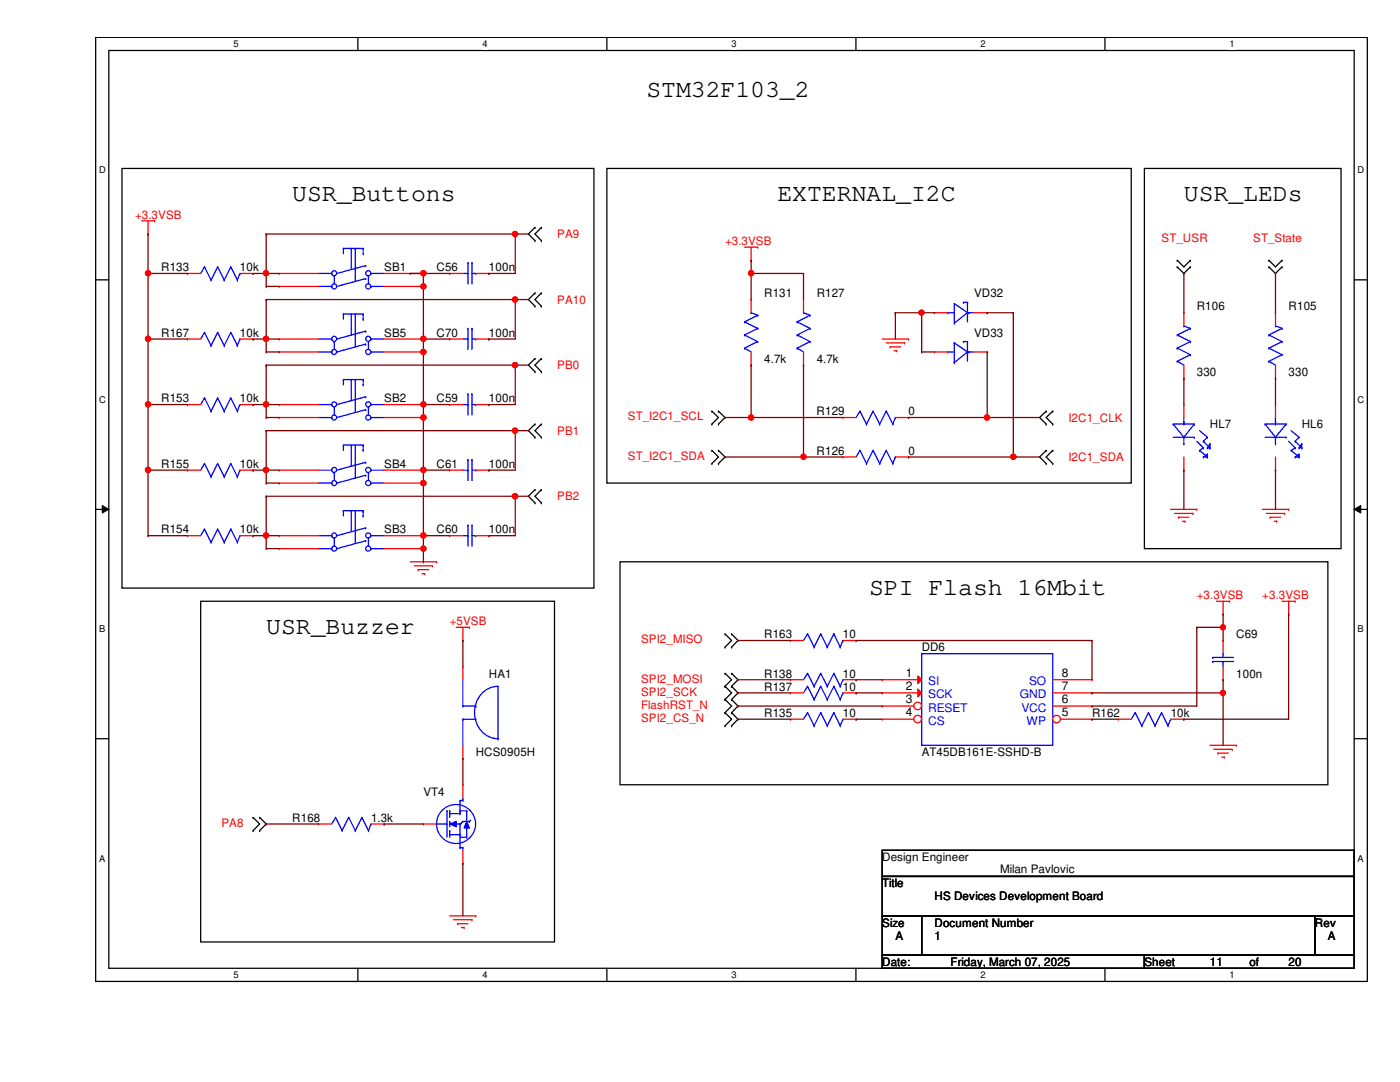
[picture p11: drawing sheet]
<svg xmlns="http://www.w3.org/2000/svg" width="279mm" height="216mm" viewBox="0 0 279 216" stroke-linecap="round" stroke-linejoin="round" font-family="sans-serif">
<path d="M19.1 7.5h253.8v188.3h-253.8zM21.7 10.1h248.6v183.1h-248.6z" fill="none" stroke="#000" stroke-width=".25"/>
<g fill="#fff">
<path d="M46.6 7.7h1v2.1h-1z"/>
<path d="M46.6 193.5h1v2.1h-1z"/>
</g>
<path d="M71.4 7.5v2.6M71.4 193.2v2.6" fill="none" stroke="#000" stroke-width=".25"/>
<g fill="#fff">
<path d="M96.3 7.7h1v2.1h-1z"/>
<path d="M96.3 193.5h1v2.1h-1z"/>
</g>
<path d="M121.1 7.5v2.6M121.1 193.2v2.6" fill="none" stroke="#000" stroke-width=".25"/>
<g fill="#fff">
<path d="M146 7.7h1v2.1h-1z"/>
<path d="M146 193.5h1v2.1h-1z"/>
</g>
<path d="M170.8 7.5v2.6M170.8 193.2v2.6" fill="none" stroke="#000" stroke-width=".25"/>
<g fill="#fff">
<path d="M195.7 7.7h1v2.1h-1z"/>
<path d="M195.7 193.5h1v2.1h-1z"/>
</g>
<path d="M220.5 7.5v2.6M220.5 193.2v2.6" fill="none" stroke="#000" stroke-width=".25"/>
<g fill="#fff">
<path d="M245.4 7.7h1v2.1h-1z"/>
<path d="M245.4 193.5h1v2.1h-1z"/>
<path d="M19.8 32.9h1.3v2.1h-1.3z"/>
<path d="M270.9 32.9h1.3v2.1h-1.3z"/>
<path d="M19.8 78.7h1.3v2.1h-1.3z"/>
<path d="M270.9 78.7h1.3v2.1h-1.3z"/>
</g>
<path d="M19.1 55.8h2.6M270.3 55.8h2.6" fill="none" stroke="#000" stroke-width=".25"/>
<g fill="#fff">
<path d="M19.8 124.5h1.2v2.1h-1.2z"/>
<path d="M270.9 124.5h1.3v2.1h-1.3z"/>
</g>
<path d="M19.1 101.6h2.6M270.3 101.6h2.6" fill="none" stroke="#000" stroke-width=".25"/>
<path d="M20.4 100.9l1.3 .7-1.3 .8zM270.3 101.6l1.3-.7v1.5z" fill="#000"/>
<path d="M20.4 100.9l1.3 .7-1.3 .8zM270.3 101.6l1.3-.7v1.5z" fill="none" stroke="#000" stroke-width=".2"/>
<g fill="#fff">
<path d="M19.8 170.3h1.2v2h-1.2z"/>
<path d="M270.9 170.3h1.3v2h-1.3z"/>
</g>
<g fill="none" stroke="#000" stroke-width=".25">
<path d="M24.3 33.6h94.2v83.7h-94.2zM121.1 33.6h104.7v62.8h-104.7zM228.4 33.6h39.2v75.9h-39.2zM106.8 45.4h.1M106.8 48h.1M106.8 58.5h.1M106.8 45.4l-1.3 1.3 1.3 1.3M106.8 58.5l-1.3 1.3 1.3 1.3M108 48h.1M108 45.4h.1M108 58.5h.1M108 45.4l-1.2 1.3 1.2 1.3"/>
<path d="M108 58.5l-1.2 1.3 1.2 1.3M235 53.3h.1M235 51.9h.1M235 53.3l1.3 1.3 1.3-1.3M235 51.9l1.3 1.4 1.3-1.4M237.6 53.3h.1M237.6 51.9h.1M253.2 53.3h.1M253.2 51.9h.1M253.2 53.3l1.4 1.3 1.3-1.3M253.2 51.9l1.4 1.4 1.3-1.4M255.9 53.3h.1"/>
<path d="M255.9 51.9h.1M106.8 61.1h.1M106.8 71.5h.1M106.8 74.2h.1M106.8 71.5l-1.3 1.4 1.3 1.3M108 61.1h.1M108 74.2h.1M108 71.5h.1M108 71.5l-1.2 1.4 1.2 1.3M106.8 84.6h.1M106.8 87.2h.1M106.8 97.7h.1"/>
<path d="M106.8 84.6l-1.3 1.3 1.3 1.3M106.8 97.7l-1.3 1.3 1.3 1.3M108 87.2h.1M108 84.6h.1M108 97.7h.1M108 84.6l-1.2 1.3 1.2 1.3M108 97.7l-1.2 1.3 1.2 1.3M142.1 82h.1M142.1 84.6h.1M142.1 89.9h.1M142.1 92.5h.1M142.1 82l1.3 1.3-1.3 1.3"/>
<path d="M142.1 89.9l1.3 1.3-1.3 1.3M143.4 84.6h.1M143.4 82h.1M143.4 92.5h.1M143.4 89.9h.1M143.4 82l1.3 1.3-1.3 1.3M143.4 89.9l1.3 1.3-1.3 1.3M208.8 82h.1M208.8 84.6h.1M208.8 89.9h.1M208.8 92.5h.1M208.8 82l-1.3 1.3 1.3 1.3"/>
<path d="M208.8 89.9l-1.3 1.3 1.3 1.3M210.1 84.6h.1M210.1 82h.1M210.1 92.5h.1M210.1 89.9h.1M210.1 82l-1.3 1.3 1.3 1.3M210.1 89.9l-1.3 1.3 1.3 1.3M40 120h70.7v68h-70.7zM106.8 100.3h.1M108 100.3h.1M123.7 112.1h141.3v44.5h-141.3zM144.7 134.4h.1"/>
<path d="M144.7 136.9h.1M144.7 139.6h.1M144.7 126.5h.1M144.7 129.1h.1M144.7 134.4l1.3 1.2-1.3 1.3M144.7 136.9l1.3 1.4-1.3 1.3M144.7 126.5l1.3 1.3-1.3 1.3M144.7 139.6l1.3 1.3-1.3 1.3M146 136.9h.1M146 134.4h.1M146 139.6h.1M146 129.1h.1"/>
<path d="M146 126.5h.1M146 134.4l1.3 1.2-1.3 1.3M146 136.9l1.3 1.4-1.3 1.3M146 126.5l1.3 1.3-1.3 1.3M146 139.6l1.3 1.3-1.3 1.3M19.1 147.4h2.6M144.7 142.2h.1M144.7 144.8h.1M144.7 142.2l1.3 1.3-1.3 1.3M146 144.8h.1M146 142.2h.1M146 142.2l1.3 1.3-1.3 1.3"/>
<path d="M270.3 147.4h2.6M50.5 163.1h.1M50.5 165.7h.1M50.5 163.1l1.3 1.3-1.3 1.3M51.8 165.7h.1M51.8 163.1h.1M51.8 163.1l1.3 1.3-1.3 1.3M176.1 169.7h94.2v5.2h-94.2zM176.1 174.9h94.2v7.9h-94.2zM176.1 182.8h7.8v7.8h-7.8zM176.1 190.6h52.3v2.6h-52.3zM183.9 182.8h78.5v7.8h-78.5z"/>
<path d="M228.4 190.6h41.9v2.6h-41.9zM262.4 182.8h7.9v7.8h-7.9z"/>
</g>
<g fill="none" stroke="#f00" stroke-width=".25">
<path d="M28.3 44.1h2.6M29.5 46.7h.1M29.5 44.1v2.6M30.9 44.1h.1M37.4 54.6h.1M37.4 54.6h2.6M47.9 54.6h2.6M50.5 54.6h.1M148.6 49.3h2.6M149.9 51.9h.1M149.9 49.3v2.6M151.2 49.3h.1"/>
<path d="M176.1 67.6h5.2M176.9 68.4h3.6M177.6 69.2h.1M177.6 69.2h2.1M178.4 70h.5M178.9 70h.1M180.5 68.4h.1M181.3 67.6h.1M186.5 62.4h.1M186.5 62.4h2.6M194.4 62.4h2.6M197 62.4h.1"/>
<path d="M55.7 80.7h.1M55.7 83.3h.1M55.7 80.7h7.9M55.7 83.3h7.9M76.7 80.7h7.8M76.7 83.3h7.8M84.5 80.7h.1M84.5 83.3h.1M168.2 91.2h.1M168.2 83.3h.1M168.2 83.3h2.7M168.2 91.2h2.7"/>
<path d="M178.7 83.3h2.6M178.7 91.2h2.6M181.3 91.2h.1M181.3 83.3h.1M236.3 93.8h.1M236.3 80.7h.1M236.3 80.7v2.6M236.3 91.2v2.6M254.6 93.8h.1M254.6 80.7h.1M254.6 80.7v2.6M254.6 91.2v2.6"/>
<path d="M37.4 106.9h.1M37.4 106.9h2.6M47.9 106.9h2.6M50.5 106.9h.1M55.7 106.9h.1M55.7 109.5h.1M55.7 106.9h7.9M55.7 109.5h7.9M76.7 106.9h7.8M76.7 109.5h7.8M81.9 112.1h5.2M82.7 112.9h3.6"/>
<path d="M83.4 113.7h.1M83.4 113.7h2.2M84.2 114.5h.6M84.5 106.9h.1M84.5 109.5h.1M84.8 114.5h.1M86.3 112.9h.1M87.1 112.1h.1M233.6 101.6h5.2M234.4 102.4h3.7M235.2 103.2h.1M235.2 103.2h2.1"/>
<path d="M236 104h.5M236.5 104h.1M238.1 102.4h.1M238.8 101.6h.1M242.8 120h2.6M244.1 120v2.6M245.4 120h.1M251.9 101.6h5.3M252.7 102.4h3.7M253.5 103.2h.1M253.5 103.2h2.1M254.3 104h.5"/>
<path d="M254.8 104h.1M255.9 120h2.6M256.4 102.4h.1M257.2 101.6h.1M257.2 120v2.6M258.5 120h.1M91.1 125.2h2.6M92.4 127.8h.1M92.4 125.2v2.6M93.7 125.2h.1M244.1 122.6h.1M244.1 135.6h.1"/>
<path d="M244.1 127.8h.1M244.1 127.8v2.6M244.1 133.1v2.5M257.2 122.6h.1M241.5 148.7h5.2M242.3 149.5h3.6M243 150.3h.1M243 150.3h2.2M243.8 151.1h.5M244.3 151.1h.1M245.9 149.5h.1M246.7 148.7h.1"/>
<path d="M63.6 164.4h.1M63.6 164.4h2.6M74 164.4h2.7M76.7 164.4h.1M89.7 182.8h5.3M90.5 183.5h3.7M91.3 184.3h.1M91.3 184.3h2.1M92.1 185.1h.5M92.6 185.1h.1M94.2 183.5h.1M95 182.8h.1"/>
</g>
<g fill="none" stroke="#00f" stroke-width=".25">
<path d="M40.8 53.3h.1M40.8 53.3l1.3 2.6M40.8 53.3l-.8 1.3M42.1 55.9h.1M43.4 53.3h.1M43.4 53.3l-1.3 2.6M43.4 53.3l1.3 2.6M44.7 55.9h.1M46.1 53.3h.1M46.1 53.3l-1.4 2.6M46.1 53.3l1.3 2.6M47.4 55.9h.1"/>
<path d="M47.9 54.6h.1M47.9 54.6l-.5 1.3M68.5 75.7h.1M68.5 75.7h4M68.5 75.7v1.1M70.1 75.7h.1M70.1 75.7v4.2M70.9 75.7h.1M70.9 75.7v6.6M72.5 75.7h.1M72.5 76.8h.1M72.5 75.7v1.1"/>
<path d="M73 79.2h.1M73 79.2l-5.8 1.5M189.1 62.4h.1M189.1 62.4h1.4M190.5 64.5h.1M190.5 60.6h.1M190.5 60.6v3.9M190.5 60.6l2.6 1.8M192.3 60.3h.1M192.3 60.3h.8M193.1 62.4h.1M193.1 60.3h.1"/>
<path d="M193.1 62.4h1.3M193.1 62.4l-2.6 2.1M193.1 60.3v3.9M193.3 62.4h.1M63.6 80.7h2.6M63.6 83.3h2.6M66.2 80.7h.1M66.2 83.3h.1M66.7 81.2h.1M66.7 81.2v1.6M73 81.7h.1M73 81.7l-5.8 1.6"/>
<path d="M73.5 81.2h.1M73.5 81.2v1.6M74 80.7h.1M74 83.3h.1M74 80.7h2.7M74 83.3h2.7M171.6 89.9h.1M171.6 82h.1M171.6 89.9l1.3 2.6M171.6 89.9l-.7 1.3M171.6 82l1.3 2.6M171.6 82l-.7 1.3"/>
<path d="M172.9 92.5h.1M172.9 84.6h.1M174.2 89.9h.1M174.2 82h.1M174.2 89.9l-1.3 2.6M174.2 89.9l1.4 2.6M174.2 82l-1.3 2.6M174.2 82l1.4 2.6M175.6 92.5h.1M175.6 84.6h.1M176.9 89.9h.1M176.9 82h.1"/>
<path d="M176.9 89.9l-1.3 2.6M176.9 89.9l1.3 2.6M176.9 82l-1.3 2.6M176.9 82l1.3 2.6M178.2 92.5h.1M178.2 84.6h.1M178.7 91.2h.1M178.7 83.3h.1M178.7 91.2l-.5 1.3M178.7 83.3l-.5 1.3M234.1 84.6h.1M234.1 84.6h4.2"/>
<path d="M234.1 87.2h4.2M234.1 84.6l2.2 2.6M236.3 84.4h.1M236.3 84.6h.1M236.3 88.6h.1M236.3 87.2h.1M236.3 83.3v1.3M236.3 87.2v1.4M238.3 87.2h.1M238.3 84.6h.1M238.3 84.6l-2 2.6M238.8 88.1l1.4 1.3"/>
<path d="M239.4 89.9h.1M239.4 89.9l1.6 1.3M239.4 85.9l1.6 1.3M240.2 88.1h.1M240.2 91.2h.1M240.2 89.4h.1M240.2 91.2h.8M240.2 88.1l1.3 1.3M240.2 89.4l-.8 .5M241 91.2h.1M241 89.4h.1M241 90.6h.1"/>
<path d="M241 87.2h.1M241 89.4h.5M241 87.2l-.8 .9M241 90.6v.6M241 90.6l-.8 .6M241.5 89.4h.1M241.5 88.6h.1M241.5 88.6v.8M241.5 88.6l-.5 .8M252.5 84.6h.1M252.5 84.6h4.2M252.5 87.2h4.2"/>
<path d="M252.5 84.6l2.1 2.6M254.6 84.4h.1M254.6 84.6h.1M254.6 88.6h.1M254.6 87.2h.1M254.6 83.3v1.3M254.6 87.2v1.4M256.7 87.2h.1M256.7 84.6h.1M256.7 84.6l-2.1 2.6M257.2 88.1l1.3 1.3M257.7 89.9h.1"/>
<path d="M257.7 89.9l1.5 1.3M257.7 85.9l1.5 1.3M258.5 88.1h.1M258.5 91.2h.1M258.5 89.4h.1M258.5 88.1l1.3 1.3M258.5 89.4l-.8 .5M258.5 91.2h.7M259.2 91.2h.1M259.2 89.4h.1M259.2 90.6h.1M259.2 87.2h.1"/>
<path d="M259.2 87.2l-.7 .9M259.2 89.4h.6M259.2 90.6v.6M259.2 90.6l-.7 .6M259.8 89.4h.1M259.8 88.6h.1M259.8 88.6v.8M259.8 88.6l-.6 .8M40.8 105.6h.1M40.8 105.6l1.3 2.6M40.8 105.6l-.8 1.3M42.1 108.2h.1"/>
<path d="M43.4 105.6h.1M43.4 105.6l-1.3 2.6M43.4 105.6l1.3 2.6M44.7 108.2h.1M46.1 105.6h.1M46.1 105.6l-1.4 2.6M46.1 105.6l1.3 2.6M47.4 108.2h.1M47.9 106.9h.1M47.9 106.9l-.5 1.3M63.6 106.9h2.6M63.6 109.5h2.6"/>
<path d="M66.2 106.9h.1M66.2 109.5h.1M66.7 107.4h.1M66.7 107.4v1.6M68.5 101.9h.1M68.5 101.9v1.1M68.5 101.9h4M70.1 101.9h.1M70.1 101.9v4.2M70.9 101.9h.1M70.9 101.9v6.6M72.5 101.9h.1"/>
<path d="M72.5 103h.1M72.5 101.9v1.1M73 105.3h.1M73 107.9h.1M73 105.3l-5.8 1.6M73 107.9l-5.8 1.6M73.5 107.4h.1M73.5 107.4v1.6M74 106.9h.1M74 109.5h.1M74 106.9h2.7M74 109.5h2.7"/>
<path d="M242 132h.1M242 131.2h.1M242 132h4.2M242 131.2h4.2M244.1 130.4h.1M244.1 132h.1M244.1 130.4v.8M244.1 132v1.1M91.8 159.7h.1M91.8 159.7v2.6M91.8 159.7h.6M92.4 159.7h.1"/>
<path d="M92.4 159.2v.5M67 163.1h.1M67 163.1l1.3 2.6M67 163.1l-.8 1.3M68.3 165.7h.1M69.6 163.1h.1M69.6 163.1l-1.3 2.6M69.6 163.1l1.3 2.6M70.9 165.7h.1M72.2 163.1h.1M72.2 163.1l-1.3 2.6M72.2 163.1l1.3 2.6"/>
<path d="M73.5 165.7h.1M74 164.4h.1M74 164.4l-.5 1.3M87.1 164.4h2.1M89.2 164.4h.1M89.2 161.8h.1M89.2 161.8v5.2M89.7 163.9h.1M89.7 165.7h.1M89.7 161.8h.1M89.7 161.8v1.3M89.7 163.9v1.1"/>
<path d="M89.7 165.7v1.3M89.7 166.5h2.1M89.7 162.3h2.1M91.1 164.4h.7M91.8 164.4h.1M91.8 166.5h.1M91.8 162.3h.1M91.8 161.8h.1M91.8 169.1h.1M91.8 164.4v4.7M91.8 167h1.3M91.8 161.8h1.3"/>
<path d="M91.8 169.1h.6M92.1 164.2h.1M92.4 163.9h.1M92.4 169.1h.1M92.4 163.9h1.3M92.4 163.9l-.3 .3M92.4 169.1v.6M93.1 167h.1M93.1 161.8h.1M93.1 165h.1M93.1 161.8v2.1M93.1 165v2"/>
<path d="M93.7 163.9h.1M93.9 163.7l-.2 .2"/>
<circle cx="66.7" cy="83.3" r=".5"/>
<circle cx="66.7" cy="80.7" r=".5"/>
<circle cx="73.5" cy="83.3" r=".51"/>
<circle cx="73.5" cy="80.7" r=".51"/>
<circle cx="66.7" cy="106.8" r=".5"/>
<circle cx="66.7" cy="109.5" r=".5"/>
<circle cx="73.5" cy="106.8" r=".51"/>
<circle cx="73.5" cy="109.5" r=".51"/>
<circle cx="91" cy="164.4" r="3.9"/>
</g>
<path d="M89.7 164.4l1.4-.5v1.1z" fill="#00f"/>
<path d="M89.7 164.4l1.4-.5v1.1z" fill="none" stroke="#00f" stroke-width=".25"/>
<path d="M93.1 163.9l.6 1.3h-1.1z" fill="#00f"/>
<g fill="none" stroke="#00f" stroke-width=".25">
<path d="M92.4 135.6v5.3M161.2 126.5h.1M161.2 126.5l1.3 2.6M161.2 126.5l-.8 1.3M162.5 129.1h.1M163.8 126.5h.1M163.8 126.5l-1.3 2.6M163.8 126.5l1.3 2.6M165.1 129.1h.1M166.4 126.5h.1M166.4 126.5l-1.3 2.6M166.4 126.5l1.3 2.6"/>
<path d="M167.7 129.1h.1M168.2 127.8h.1M168.2 127.8l-.5 1.3M183.9 130.4h26.2v18.3h-26.2zM92.4 140.9h.1M92.4 143.5h.1M92.4 143.5v5.2M92.4 140.9h2.6M92.4 143.5h2.6M95 140.9h.1M95 143.5h.1M99.4 147.4h.1"/>
<path d="M99.4 147.4a5.3 5.3 0 0 1-3.6-8.6 4.5 4.5 0 0 1 3.6-1.9v10.5M93.1 163.9l.6 1.3h-1.1z"/>
</g>
<g fill="none" stroke="#f00" stroke-width=".25">
<path d="M92.4 133.1h.1M92.4 133.1v2.5M157.8 127.8h.1M157.8 127.8h2.6M168.2 127.8h2.7M170.9 127.8h.1M92.4 156.6h.1M92.4 151.3h.1M92.4 148.7v2.6M92.4 156.6v2.6M84.5 164.4h.1M84.5 164.4h2.6"/>
<path d="M92.4 172.3h.1M92.4 169.7v2.6"/>
</g>
<path d="M183.2 134.9l.7 .7-.7 .8z" fill="#f00"/>
<path d="M176.1 135.6h.1M176.1 135.6h7.8M183.2 134.9l.7 .7-.7 .8z" fill="none" stroke="#f00" stroke-width=".25"/>
<path d="M183.2 137.5l.7 .8-.7 .7z" fill="#f00"/>
<path d="M176.1 138.3h.1M176.1 138.3h7.8M183.2 137.5l.7 .8-.7 .7z" fill="none" stroke="#f00" stroke-width=".25"/>
<circle cx="183.1" cy="140.9" r=".75" fill="#fff"/>
<g fill="none" stroke="#f00" stroke-width=".25">
<path d="M176.1 140.9h.1M176.1 140.9h6.3"/>
<circle cx="183.1" cy="140.9" r=".75"/>
</g>
<circle cx="183.1" cy="143.5" r=".75" fill="#fff"/>
<g fill="none" stroke="#f00" stroke-width=".25">
<path d="M176.1 143.5h.1M176.1 143.5h6.3"/>
<circle cx="183.1" cy="143.5" r=".75"/>
</g>
<circle cx="210.9" cy="143.5" r=".75" fill="#fff"/>
<g fill="none" stroke="#f00" stroke-width=".25">
<path d="M55.7 54.6h.1M55.7 57.1h.1M55.7 54.6h7.9M55.7 57.1h7.9M76.7 54.6h7.8M76.7 57.1h7.8M84.5 54.6h.1M84.5 57.1h.1M89.7 54.6h.1M89.7 54.6h2.7M95 54.6h2.6M97.6 54.6h.1"/>
<path d="M149.9 59.8h.1M149.9 59.8v2.6M160.4 59.8h.1M160.4 59.8v2.6M37.4 67.6h.1M37.4 67.6h2.6M47.9 67.6h2.6M50.5 67.6h.1M55.7 67.6h.1M55.7 70.2h.1M55.7 67.6h7.9M55.7 70.2h7.9"/>
<path d="M76.7 67.6h7.8M76.7 70.2h7.8M84.5 67.6h.1M84.5 70.2h.1M89.7 67.6h.1M89.7 67.6h2.7M95 67.6h2.6M97.6 67.6h.1M149.9 72.9h.1M149.9 70.2v2.7M160.4 72.9h.1M160.4 70.2v2.7"/>
<path d="M186.5 70.2h.1M186.5 70.2h2.6M194.4 70.2h2.6M197 70.2h.1M236.3 75.5h.1M236.3 62.4h.1M236.3 62.4v2.6M236.3 72.9v2.6M254.6 75.5h.1M254.6 62.4h.1M254.6 62.4v2.6M254.6 72.9v2.6"/>
<path d="M37.4 93.8h.1M37.4 80.7h.1M37.4 93.8h2.6M37.4 80.7h2.6M47.9 93.8h2.6M47.9 80.7h2.6M50.5 93.8h.1M50.5 80.7h.1M55.7 93.8h.1M55.7 96.4h.1M55.7 93.8h7.9M55.7 96.4h7.9"/>
<path d="M76.7 93.8h7.8M76.7 96.4h7.8M84.5 93.8h.1M84.5 96.4h.1M89.7 93.8h.1M89.7 80.7h.1M89.7 93.8h2.7M89.7 80.7h2.7M95 93.8h2.6M95 80.7h2.6M97.6 93.8h.1M97.6 80.7h.1"/>
<path d="M89.7 106.9h.1M89.7 106.9h2.7M95 106.9h2.6M97.6 106.9h.1M157.8 135.6h.1M157.8 138.3h.1M157.8 138.3h2.6M157.8 135.6h2.6M168.2 138.3h2.7M168.2 135.6h2.7M170.9 135.6h.1M170.9 138.3h.1"/>
<path d="M210.1 138.3h7.8M210.1 135.6h7.8M217.9 138.3h.1M217.9 135.6h.1M157.8 143.5h.1M157.8 143.5h2.6M168.2 143.5h2.7M170.9 143.5h.1M210.1 140.9h7.8M211.7 143.5h6.2M217.9 143.5h.1M217.9 140.9h.1"/>
<path d="M223.2 143.5h.1M223.2 143.5h2.6M233.6 143.5h2.7M236.3 143.5h.1"/>
<circle cx="210.9" cy="143.5" r=".75"/>
</g>
<g fill="none" stroke="#00f" stroke-width=".25">
<path d="M63.6 54.6h2.6M63.6 57.1h2.6M66.2 54.6h.1M66.2 57.1h.1M66.7 55.1h.1M66.7 55.1v1.5M68.5 49.6h.1M68.5 49.6v1M68.5 49.6h4M70.1 49.6h.1M70.1 49.6v4.2M70.9 49.6h.1"/>
<path d="M70.9 49.6v6.5M72.5 49.6h.1M72.5 50.6h.1M72.5 49.6v1M73 53h.1M73 55.6h.1M73 53l-5.8 1.6M73 55.6l-5.8 1.5M73.5 55.1h.1M73.5 55.1v1.5M74 54.6h.1M74 57.1h.1"/>
<path d="M74 54.6h2.7M74 57.1h2.7M92.4 54.6h1M93.4 52.5h.1M93.4 54.6h.1M93.4 52.5v4.1M94.2 52.5h.1M94.2 52.5v4.1M94.2 54.6h.8M95 54.6h.1M40.8 66.3h.1M40.8 79.4h.1"/>
<path d="M40.8 66.3l1.3 2.7M40.8 66.3l-.8 1.3M40.8 79.4l1.3 2.6M40.8 79.4l-.8 1.3M42.1 69h.1M43.4 66.3h.1M43.4 79.4h.1M43.4 66.3l-1.3 2.7M43.4 66.3l1.3 2.7M43.4 79.4l-1.3 2.6M43.4 79.4l1.3 2.6M44.7 69h.1"/>
<path d="M46.1 66.3h.1M46.1 79.4h.1M46.1 66.3l-1.4 2.7M46.1 66.3l1.3 2.7M46.1 79.4l-1.4 2.6M46.1 79.4l1.3 2.6M47.4 69h.1M47.9 67.6h.1M47.9 67.6l-.5 1.4M63.6 67.6h2.6M63.6 70.2h2.6M66.2 67.6h.1"/>
<path d="M66.2 70.2h.1M66.7 68.2h.1M66.7 68.2v1.5M68.5 62.7h.1M68.5 62.7v1M68.5 62.7h4M70.1 62.7h.1M70.1 62.7v4.1M70.9 62.7h.1M70.9 62.7v6.5M72.5 62.7h.1M72.5 63.7h.1"/>
<path d="M72.5 62.7v1M73 66.1h.1M73 68.7h.1M73 66.1l-5.8 1.5M73 68.7l-5.8 1.5M73.5 68.2h.1M73.5 68.2v1.5M74 67.6h.1M74 70.2h.1M74 67.6h2.7M74 70.2h2.7M92.4 67.6h1"/>
<path d="M93.4 65.5h.1M93.4 67.6h.1M93.4 78.6h.1M93.4 65.5v4.2M93.4 78.6v4.2M94.2 65.5h.1M94.2 78.6h.1M94.2 65.5v4.2M94.2 78.6v4.2M94.2 67.6h.8M95 67.6h.1M148.6 66.8h.1"/>
<path d="M148.6 64.2h.1M148.6 69.5h.1M148.6 66.8l2.6 1.4M148.6 64.2l2.6 1.3M148.6 69.5l1.3 .7M149.9 62.4h.1M149.9 62.4l1.3 .5M151.2 68.2h.1M151.2 65.5h.1M151.2 62.9h.1M151.2 68.2l-2.6 1.3M151.2 65.5l-2.6 1.3"/>
<path d="M151.2 62.9l-2.6 1.3M159.1 66.8h.1M159.1 64.2h.1M159.1 69.5h.1M159.1 66.8l2.6 1.4M159.1 64.2l2.6 1.3M159.1 69.5l1.3 .7M160.4 62.4h.1M160.4 62.4l1.3 .5M161.7 68.2h.1M161.7 65.5h.1M161.7 62.9h.1"/>
<path d="M161.7 68.2l-2.6 1.3M161.7 65.5l-2.6 1.3M161.7 62.9l-2.6 1.3M189.1 70.2h.1M189.1 70.2h1.4M190.5 72.3h.1M190.5 68.4h.1M190.5 68.4v3.9M190.5 68.4l2.6 1.8M192.3 68.2h.1M192.3 68.2h.8M193.1 70.2h.1"/>
<path d="M193.1 68.2h.1M193.1 70.2h1.3M193.1 70.2l-2.6 2.1M193.1 68.2v3.9M193.3 70.2h.1M235 69.5h.1M235 66.8h.1M235 72.1h.1M235 69.5l2.6 1.3M235 66.8l2.6 1.4M235 72.1l1.3 .8M236.3 65h.1"/>
<path d="M236.3 65l1.3 .5M237.6 70.8h.1M237.6 68.2h.1M237.6 65.5h.1M237.6 70.8l-2.6 1.3M237.6 68.2l-2.6 1.3M237.6 65.5l-2.6 1.3M253.2 69.5h.1M253.2 66.8h.1M253.2 72.1h.1M253.2 69.5l2.7 1.3M253.2 66.8l2.7 1.4"/>
<path d="M253.2 72.1l1.4 .8M254.6 65h.1M254.6 65l1.3 .5M255.9 70.8h.1M255.9 68.2h.1M255.9 65.5h.1M255.9 70.8l-2.7 1.3M255.9 68.2l-2.7 1.3M255.9 65.5l-2.7 1.3M40.8 92.5h.1M40.8 92.5l1.3 2.6M40.8 92.5l-.8 1.3"/>
<path d="M42.1 95.1h.1M42.1 82h.1M43.4 92.5h.1M43.4 92.5l-1.3 2.6M43.4 92.5l1.3 2.6M44.7 95.1h.1M44.7 82h.1M46.1 92.5h.1M46.1 92.5l-1.4 2.6M46.1 92.5l1.3 2.6M47.4 95.1h.1M47.4 82h.1"/>
<path d="M47.9 93.8h.1M47.9 80.7h.1M47.9 93.8l-.5 1.3M47.9 80.7l-.5 1.3M63.6 93.8h2.6M63.6 96.4h2.6M66.2 93.8h.1M66.2 96.4h.1M66.7 94.3h.1M66.7 94.3v1.6M68.5 88.8h.1M68.5 88.8h4"/>
<path d="M68.5 88.8v1.1M70.1 88.8h.1M70.1 88.8v4.2M70.9 88.8h.1M70.9 88.8v6.6M72.5 88.8h.1M72.5 89.9h.1M72.5 88.8v1.1M73 92.2h.1M73 94.8h.1M73 92.2l-5.8 1.6M73 94.8l-5.8 1.6"/>
<path d="M73.5 94.3h.1M73.5 94.3v1.6M74 93.8h.1M74 96.4h.1M74 93.8h2.7M74 96.4h2.7M92.4 93.8h1M92.4 80.7h1M93.4 91.7h.1M93.4 93.8h.1M93.4 80.7h.1M93.4 91.7v4.2"/>
<path d="M94.2 91.7h.1M94.2 91.7v4.2M94.2 93.8h.8M94.2 80.7h.8M95 93.8h.1M95 80.7h.1M92.4 106.9h1M93.4 104.8h.1M93.4 106.9h.1M93.4 104.8v4.2M94.2 104.8h.1M94.2 104.8v4.2"/>
<path d="M94.2 106.9h.8M95 106.9h.1M161.2 134.4h.1M161.2 136.9h.1M161.2 134.4l1.3 2.5M161.2 134.4l-.8 1.2M161.2 136.9l1.3 2.7M161.2 136.9l-.8 1.4M162.5 136.9h.1M162.5 139.6h.1M163.8 134.4h.1M163.8 136.9h.1"/>
<path d="M163.8 134.4l-1.3 2.5M163.8 134.4l1.3 2.5M163.8 136.9l-1.3 2.7M163.8 136.9l1.3 2.7M165.1 136.9h.1M165.1 139.6h.1M166.4 134.4h.1M166.4 136.9h.1M166.4 134.4l-1.3 2.5M166.4 134.4l1.3 2.5M166.4 136.9l-1.3 2.7M166.4 136.9l1.3 2.7"/>
<path d="M167.7 136.9h.1M167.7 139.6h.1M168.2 135.6h.1M168.2 138.3h.1M168.2 135.6l-.5 1.3M168.2 138.3l-.5 1.3M161.2 142.2h.1M161.2 142.2l1.3 2.6M161.2 142.2l-.8 1.3M162.5 144.8h.1M163.8 142.2h.1M163.8 142.2l1.3 2.6"/>
<path d="M163.8 142.2l-1.3 2.6M165.1 144.8h.1M166.4 142.2h.1M166.4 142.2l-1.3 2.6M166.4 142.2l1.3 2.6M167.7 144.8h.1M168.2 143.5h.1M168.2 143.5l-.5 1.3M226.6 142.2h.1M226.6 142.2l1.3 2.6M226.6 142.2l-.8 1.3M227.9 144.8h.1"/>
<path d="M229.2 142.2h.1M229.2 142.2l-1.3 2.6M229.2 142.2l1.3 2.6M230.5 144.8h.1M231.8 142.2h.1M231.8 142.2l-1.3 2.6M231.8 142.2l1.3 2.6M233.1 144.8h.1M233.6 143.5h.1M233.6 143.5l-.5 1.3"/>
<circle cx="66.7" cy="54.5" r=".5"/>
<circle cx="66.7" cy="57.1" r=".5"/>
<circle cx="73.5" cy="54.5" r=".51"/>
<circle cx="73.5" cy="57.1" r=".51"/>
<circle cx="66.7" cy="67.6" r=".5"/>
<circle cx="66.7" cy="70.2" r=".5"/>
<circle cx="73.5" cy="67.6" r=".51"/>
<circle cx="73.5" cy="70.2" r=".51"/>
<circle cx="66.7" cy="96.4" r=".5"/>
<circle cx="66.7" cy="93.8" r=".5"/>
<circle cx="73.5" cy="96.4" r=".51"/>
<circle cx="73.5" cy="93.8" r=".51"/>
</g>
<g fill="none" stroke="#800000" stroke-width=".25">
<path d="M236.3 54.6h.1M236.3 54.6v7.8M254.6 54.6h.1M254.6 54.6v7.8M236.3 75.5h.1M236.3 75.5v5.2M254.6 75.5h.1M254.6 75.5v5.2M144.7 91.2h.1M144.7 91.2h15.7M236.3 93.8h.1M236.3 93.8v7.8"/>
<path d="M254.6 93.8h.1M254.6 93.8v7.8"/>
</g>
<circle cx="160.4" cy="91.1" r=".51" fill="#f00"/>
<circle cx="160.4" cy="91.1" r=".51" fill="none" stroke="#f00" stroke-width=".25"/>
<path d="M144.7 83.3h.1M144.7 83.3h5.2M181.3 91.2h.1M181.3 83.3h.1M181.3 91.2h20.9M181.3 83.3h15.7" fill="none" stroke="#800000" stroke-width=".25"/>
<circle cx="149.9" cy="83.3" r=".51" fill="#f00"/>
<circle cx="149.9" cy="83.3" r=".51" fill="none" stroke="#f00" stroke-width=".25"/>
<path d="M149.9 51.9h.1M149.9 54.6h.1M149.9 51.9v7.9M149.9 54.6h10.5M160.4 54.6h.1M160.4 54.6v5.2M149.9 72.9h.1M149.9 72.9v10.4M149.9 83.3h.1M149.9 83.3h18.3" fill="none" stroke="#800000" stroke-width=".25"/>
<circle cx="149.9" cy="54.5" r=".51" fill="#f00"/>
<circle cx="149.9" cy="54.5" r=".51" fill="none" stroke="#f00" stroke-width=".25"/>
<path d="M160.4 72.9h.1M160.4 72.9v18.3M178.7 62.4h.1M178.7 62.4v5.2M178.7 62.4h5.2M160.4 91.2h.1M160.4 91.2h7.8" fill="none" stroke="#800000" stroke-width=".25"/>
<circle cx="183.9" cy="62.4" r=".5" fill="#f00"/>
<circle cx="183.9" cy="62.4" r=".5" fill="none" stroke="#f00" stroke-width=".25"/>
<path d="M183.9 70.2h.1M183.9 62.4h.1M183.9 70.2h2.6M183.9 62.4v7.8M183.9 62.4h2.6M197 70.2h.1M197 70.2v13.1" fill="none" stroke="#800000" stroke-width=".25"/>
<circle cx="197" cy="83.3" r=".51" fill="#f00"/>
<circle cx="197" cy="83.3" r=".51" fill="none" stroke="#f00" stroke-width=".25"/>
<path d="M197 62.4h.1M197 62.4h5.2M202.2 62.4h.1M202.2 62.4v28.8M197 83.3h.1M197 83.3h10.5" fill="none" stroke="#800000" stroke-width=".25"/>
<circle cx="202.2" cy="91.1" r=".51" fill="#f00"/>
<circle cx="202.2" cy="91.1" r=".51" fill="none" stroke="#f00" stroke-width=".25"/>
<g fill="none" stroke="#800000" stroke-width=".25">
<path d="M202.2 91.2h.1M202.2 91.2h5.3M147.3 138.3h.1M147.3 135.6h.1M147.3 138.3h10.5M147.3 135.6h10.5M170.9 138.3h.1M170.9 135.6h.1M170.9 138.3h5.2M170.9 135.6h5.2M217.9 138.3h.1M217.9 138.3h26.2"/>
<path d="M147.3 143.5h.1M147.3 140.9h.1M147.3 143.5h10.5M147.3 140.9h28.8M170.9 143.5h.1M170.9 143.5h5.2M217.9 143.5h.1M217.9 140.9h.1M217.9 143.5h5.3M217.9 140.9h20.9"/>
</g>
<circle cx="244.1" cy="138.3" r=".5" fill="#f00"/>
<circle cx="244.1" cy="138.3" r=".5" fill="none" stroke="#f00" stroke-width=".25"/>
<path d="M238.8 125.2h.1M238.8 125.2v15.7M238.8 125.2h5.3M244.1 138.3h.1M244.1 122.6h.1M244.1 135.6h.1M244.1 125.2h.1M244.1 122.6v5.2M244.1 135.6v13.1M257.2 122.6h.1M257.2 122.6v20.9h-20.9M236.3 143.5h.1" fill="none" stroke="#800000" stroke-width=".25"/>
<circle cx="244.1" cy="125.2" r=".5" fill="#f00"/>
<circle cx="244.1" cy="125.2" r=".5" fill="none" stroke="#f00" stroke-width=".25"/>
<path d="M84.5 54.6h.1M84.5 54.6h5.2M97.6 54.6h.1M97.6 54.6h5.2M147.3 127.8h.1M147.3 127.8h10.5M170.9 127.8h.1M170.9 127.8h47M217.9 127.8h.1M217.9 127.8v7.8" fill="none" stroke="#800000" stroke-width=".25"/>
<circle cx="84.5" cy="54.5" r=".51" fill="#f00"/>
<circle cx="84.5" cy="54.5" r=".51" fill="none" stroke="#f00" stroke-width=".25"/>
<path d="M50.5 54.6h.1M53.1 46.7h.1M53.1 46.7v7.9h-2.6M53.1 46.7h52.4M102.8 46.7h.1M102.8 46.7v7.9" fill="none" stroke="#800000" stroke-width=".25"/>
<circle cx="102.8" cy="46.7" r=".51" fill="#f00"/>
<circle cx="102.8" cy="46.7" r=".51" fill="none" stroke="#f00" stroke-width=".25"/>
<path d="M53.1 54.6h.1M53.1 59.8h.1M53.1 54.6h2.6M53.1 59.8h49.7" fill="none" stroke="#800000" stroke-width=".25"/>
<circle cx="102.8" cy="59.8" r=".51" fill="#f00"/>
<circle cx="102.8" cy="59.8" r=".51" fill="none" stroke="#f00" stroke-width=".25"/>
<path d="M53.1 59.8h.1M53.1 59.8v7.8M102.8 59.8h.1M102.8 59.8h2.7M102.8 59.8v7.8M50.5 67.6h.1M50.5 67.6h5.2M53.1 67.6h.1" fill="none" stroke="#800000" stroke-width=".25"/>
<circle cx="53.1" cy="67.6" r=".51" fill="#f00"/>
<circle cx="53.1" cy="67.6" r=".51" fill="none" stroke="#f00" stroke-width=".25"/>
<path d="M84.5 67.6h.1M84.5 67.6h5.2" fill="none" stroke="#800000" stroke-width=".25"/>
<circle cx="84.5" cy="67.6" r=".51" fill="#f00"/>
<circle cx="84.5" cy="67.6" r=".51" fill="none" stroke="#f00" stroke-width=".25"/>
<path d="M53.1 72.9h.1M53.1 72.9h49.7M97.6 67.6h.1M97.6 67.6h5.2" fill="none" stroke="#800000" stroke-width=".25"/>
<circle cx="102.8" cy="72.9" r=".51" fill="#f00"/>
<circle cx="102.8" cy="72.9" r=".51" fill="none" stroke="#f00" stroke-width=".25"/>
<path d="M53.1 72.9h.1M53.1 72.9v7.8" fill="none" stroke="#800000" stroke-width=".25"/>
<circle cx="53.1" cy="80.7" r=".51" fill="#f00"/>
<circle cx="53.1" cy="80.7" r=".51" fill="none" stroke="#f00" stroke-width=".25"/>
<path d="M102.8 72.9h.1M102.8 72.9h2.7M102.8 72.9v7.8M50.5 80.7h.1M50.5 80.7h5.2M53.1 80.7h.1M84.5 80.7h.1M84.5 80.7h5.2" fill="none" stroke="#800000" stroke-width=".25"/>
<circle cx="84.5" cy="80.7" r=".51" fill="#f00"/>
<circle cx="84.5" cy="80.7" r=".51" fill="none" stroke="#f00" stroke-width=".25"/>
<path d="M53.1 85.9h.1M53.1 85.9h49.7M97.6 80.7h.1M97.6 80.7h5.2" fill="none" stroke="#800000" stroke-width=".25"/>
<circle cx="102.8" cy="85.9" r=".51" fill="#f00"/>
<circle cx="102.8" cy="85.9" r=".51" fill="none" stroke="#f00" stroke-width=".25"/>
<path d="M50.5 93.8h.1M50.5 93.8h5.2M53.1 85.9h.1M53.1 93.8h.1M53.1 85.9v7.9M102.8 85.9h.1M102.8 85.9h2.7M102.8 85.9v7.9" fill="none" stroke="#800000" stroke-width=".25"/>
<circle cx="53.1" cy="93.8" r=".51" fill="#f00"/>
<circle cx="53.1" cy="93.8" r=".51" fill="none" stroke="#f00" stroke-width=".25"/>
<path d="M84.5 93.8h.1M84.5 93.8h5.2" fill="none" stroke="#800000" stroke-width=".25"/>
<circle cx="84.5" cy="93.8" r=".51" fill="#f00"/>
<circle cx="84.5" cy="93.8" r=".51" fill="none" stroke="#f00" stroke-width=".25"/>
<path d="M53.1 99h.1M53.1 99h49.7M53.1 99v7.9M97.6 93.8h.1M97.6 93.8h5.2" fill="none" stroke="#800000" stroke-width=".25"/>
<circle cx="53.1" cy="106.8" r=".51" fill="#f00"/>
<circle cx="53.1" cy="106.8" r=".51" fill="none" stroke="#f00" stroke-width=".25"/>
<path d="M102.8 99h.1M102.8 99h2.7M102.8 99v7.9" fill="none" stroke="#800000" stroke-width=".25"/>
<circle cx="102.8" cy="99" r=".51" fill="#f00"/>
<circle cx="102.8" cy="99" r=".51" fill="none" stroke="#f00" stroke-width=".25"/>
<path d="M84.5 57.1h.1M84.5 54.6v2.5M50.5 106.9h.1M50.5 106.9h5.2M53.1 106.9h.1M84.5 106.9h.1M84.5 106.9h5.2M97.6 106.9h.1M97.6 106.9h5.2" fill="none" stroke="#800000" stroke-width=".25"/>
<circle cx="84.5" cy="57.1" r=".51" fill="#f00"/>
<circle cx="84.5" cy="57.1" r=".51" fill="none" stroke="#f00" stroke-width=".25"/>
<g fill="none" stroke="#800000" stroke-width=".25">
<path d="M29.5 46.7h.1M29.5 46.7v7.9M81.9 54.6h.1M81.9 54.6h2.6M84.5 70.2h.1M84.5 67.6v2.6M29.5 93.8h.1M29.5 93.8v13.1M29.5 93.8h7.9M84.5 83.3h.1M84.5 96.4h.1M84.5 80.7v2.6"/>
<path d="M84.5 93.8v2.6M29.5 106.9h.1M29.5 106.9h7.9M84.5 109.5h.1M84.5 106.9v2.6"/>
</g>
<circle cx="29.5" cy="93.8" r=".51" fill="#f00"/>
<circle cx="29.5" cy="93.8" r=".51" fill="none" stroke="#f00" stroke-width=".25"/>
<path d="M29.5 67.6h.1M29.5 67.6v26.2M29.5 67.6h7.9M29.5 80.7h.1M29.5 80.7h7.9" fill="none" stroke="#800000" stroke-width=".25"/>
<circle cx="29.5" cy="80.7" r=".51" fill="#f00"/>
<circle cx="29.5" cy="80.7" r=".51" fill="none" stroke="#f00" stroke-width=".25"/>
<path d="M29.5 54.6h.1M29.5 54.6h7.9M29.5 54.6v13" fill="none" stroke="#800000" stroke-width=".25"/>
<circle cx="29.5" cy="67.6" r=".51" fill="#f00"/>
<circle cx="29.5" cy="67.6" r=".51" fill="none" stroke="#f00" stroke-width=".25"/>
<circle cx="29.5" cy="54.5" r=".51" fill="#f00"/>
<circle cx="29.5" cy="54.5" r=".51" fill="none" stroke="#f00" stroke-width=".25"/>
<g fill="none" stroke="#800000" stroke-width=".25">
<path d="M84.5 57.1v10.5M84.5 67.6h.1M84.5 96.4v10.5M84.5 106.9h.1M92.4 127.8h.1M92.4 127.8v5.3M92.4 151.3h.1M92.4 151.3v5.3M53.1 164.4h.1M53.1 164.4h10.5M76.7 164.4h.1M76.7 164.4h7.8"/>
<path d="M92.4 172.3h.1M92.4 172.3v10.5"/>
</g>
<circle cx="84.5" cy="96.4" r=".51" fill="#f00"/>
<circle cx="84.5" cy="96.4" r=".51" fill="none" stroke="#f00" stroke-width=".25"/>
<circle cx="84.5" cy="106.8" r=".51" fill="#f00"/>
<circle cx="84.5" cy="106.8" r=".51" fill="none" stroke="#f00" stroke-width=".25"/>
<path d="M84.5 70.2v10.5M84.5 80.7h.1" fill="none" stroke="#800000" stroke-width=".25"/>
<circle cx="84.5" cy="70.2" r=".51" fill="#f00"/>
<circle cx="84.5" cy="70.2" r=".51" fill="none" stroke="#f00" stroke-width=".25"/>
<path d="M84.5 112.1h.1M84.5 109.5v2.6" fill="none" stroke="#800000" stroke-width=".25"/>
<circle cx="84.5" cy="109.5" r=".51" fill="#f00"/>
<circle cx="84.5" cy="109.5" r=".51" fill="none" stroke="#f00" stroke-width=".25"/>
<path d="M84.5 93.8h.1M84.5 83.3v10.5" fill="none" stroke="#800000" stroke-width=".25"/>
<circle cx="84.5" cy="83.3" r=".51" fill="#f00"/>
<circle cx="84.5" cy="83.3" r=".51" fill="none" stroke="#f00" stroke-width=".25"/>
<g fill="none" stroke="#800000" stroke-width=".25">
<path d="M53.1 57.1h.1M53.1 54.6h.1M53.1 54.6v2.5M53.1 57.1h2.6M53.1 70.2h.1M53.1 67.6h.1M53.1 67.6v2.6M53.1 70.2h2.6M53.1 96.4h.1M53.1 93.8h.1M53.1 83.3h.1M53.1 80.7h.1"/>
<path d="M53.1 80.7v2.6M53.1 93.8v2.6M53.1 96.4h2.6M53.1 83.3h2.6M53.1 109.5h.1M53.1 106.9h.1M53.1 109.5h2.6M53.1 106.9v2.6"/>
</g>
<circle cx="53.1" cy="54.5" r=".51" fill="#f00"/>
<circle cx="53.1" cy="54.5" r=".51" fill="none" stroke="#f00" stroke-width=".25"/>
<circle cx="160.4" cy="91.1" r=".51" fill="#f00"/>
<circle cx="160.4" cy="91.1" r=".51" fill="none" stroke="#f00" stroke-width=".25"/>
<circle cx="149.9" cy="83.3" r=".51" fill="#f00"/>
<circle cx="149.9" cy="83.3" r=".51" fill="none" stroke="#f00" stroke-width=".25"/>
<circle cx="149.9" cy="54.5" r=".51" fill="#f00"/>
<circle cx="149.9" cy="54.5" r=".51" fill="none" stroke="#f00" stroke-width=".25"/>
<circle cx="183.9" cy="62.4" r=".5" fill="#f00"/>
<circle cx="183.9" cy="62.4" r=".5" fill="none" stroke="#f00" stroke-width=".25"/>
<circle cx="197" cy="83.3" r=".51" fill="#f00"/>
<circle cx="197" cy="83.3" r=".51" fill="none" stroke="#f00" stroke-width=".25"/>
<circle cx="202.2" cy="91.1" r=".51" fill="#f00"/>
<circle cx="202.2" cy="91.1" r=".51" fill="none" stroke="#f00" stroke-width=".25"/>
<circle cx="244.1" cy="138.3" r=".5" fill="#f00"/>
<circle cx="244.1" cy="138.3" r=".5" fill="none" stroke="#f00" stroke-width=".25"/>
<circle cx="244.1" cy="125.2" r=".5" fill="#f00"/>
<circle cx="244.1" cy="125.2" r=".5" fill="none" stroke="#f00" stroke-width=".25"/>
<circle cx="84.5" cy="54.5" r=".51" fill="#f00"/>
<circle cx="84.5" cy="54.5" r=".51" fill="none" stroke="#f00" stroke-width=".25"/>
<circle cx="102.8" cy="46.7" r=".51" fill="#f00"/>
<circle cx="102.8" cy="46.7" r=".51" fill="none" stroke="#f00" stroke-width=".25"/>
<circle cx="102.8" cy="59.8" r=".51" fill="#f00"/>
<circle cx="102.8" cy="59.8" r=".51" fill="none" stroke="#f00" stroke-width=".25"/>
<circle cx="53.1" cy="67.6" r=".51" fill="#f00"/>
<circle cx="53.1" cy="67.6" r=".51" fill="none" stroke="#f00" stroke-width=".25"/>
<circle cx="84.5" cy="67.6" r=".51" fill="#f00"/>
<circle cx="84.5" cy="67.6" r=".51" fill="none" stroke="#f00" stroke-width=".25"/>
<circle cx="102.8" cy="72.9" r=".51" fill="#f00"/>
<circle cx="102.8" cy="72.9" r=".51" fill="none" stroke="#f00" stroke-width=".25"/>
<circle cx="53.1" cy="80.7" r=".51" fill="#f00"/>
<circle cx="53.1" cy="80.7" r=".51" fill="none" stroke="#f00" stroke-width=".25"/>
<circle cx="84.5" cy="80.7" r=".51" fill="#f00"/>
<circle cx="84.5" cy="80.7" r=".51" fill="none" stroke="#f00" stroke-width=".25"/>
<circle cx="102.8" cy="85.9" r=".51" fill="#f00"/>
<circle cx="102.8" cy="85.9" r=".51" fill="none" stroke="#f00" stroke-width=".25"/>
<circle cx="53.1" cy="93.8" r=".51" fill="#f00"/>
<circle cx="53.1" cy="93.8" r=".51" fill="none" stroke="#f00" stroke-width=".25"/>
<circle cx="84.5" cy="93.8" r=".51" fill="#f00"/>
<circle cx="84.5" cy="93.8" r=".51" fill="none" stroke="#f00" stroke-width=".25"/>
<circle cx="53.1" cy="106.8" r=".51" fill="#f00"/>
<circle cx="53.1" cy="106.8" r=".51" fill="none" stroke="#f00" stroke-width=".25"/>
<circle cx="102.8" cy="99" r=".51" fill="#f00"/>
<circle cx="102.8" cy="99" r=".51" fill="none" stroke="#f00" stroke-width=".25"/>
<circle cx="84.5" cy="57.1" r=".51" fill="#f00"/>
<circle cx="84.5" cy="57.1" r=".51" fill="none" stroke="#f00" stroke-width=".25"/>
<circle cx="29.5" cy="93.8" r=".51" fill="#f00"/>
<circle cx="29.5" cy="93.8" r=".51" fill="none" stroke="#f00" stroke-width=".25"/>
<circle cx="29.5" cy="80.7" r=".51" fill="#f00"/>
<circle cx="29.5" cy="80.7" r=".51" fill="none" stroke="#f00" stroke-width=".25"/>
<circle cx="29.5" cy="67.6" r=".51" fill="#f00"/>
<circle cx="29.5" cy="67.6" r=".51" fill="none" stroke="#f00" stroke-width=".25"/>
<circle cx="29.5" cy="54.5" r=".51" fill="#f00"/>
<circle cx="29.5" cy="54.5" r=".51" fill="none" stroke="#f00" stroke-width=".25"/>
<circle cx="84.5" cy="96.4" r=".51" fill="#f00"/>
<circle cx="84.5" cy="96.4" r=".51" fill="none" stroke="#f00" stroke-width=".25"/>
<circle cx="84.5" cy="106.8" r=".51" fill="#f00"/>
<circle cx="84.5" cy="106.8" r=".51" fill="none" stroke="#f00" stroke-width=".25"/>
<circle cx="84.5" cy="70.2" r=".51" fill="#f00"/>
<circle cx="84.5" cy="70.2" r=".51" fill="none" stroke="#f00" stroke-width=".25"/>
<circle cx="84.5" cy="109.5" r=".51" fill="#f00"/>
<circle cx="84.5" cy="109.5" r=".51" fill="none" stroke="#f00" stroke-width=".25"/>
<circle cx="84.5" cy="83.3" r=".51" fill="#f00"/>
<circle cx="84.5" cy="83.3" r=".51" fill="none" stroke="#f00" stroke-width=".25"/>
<circle cx="53.1" cy="54.5" r=".51" fill="#f00"/>
<circle cx="53.1" cy="54.5" r=".51" fill="none" stroke="#f00" stroke-width=".25"/>
<g font-size="5">
<text x="129" y="19.3">STM32F103_2</text>
<text x="58.3" y="40.2">USR_Buttons</text>
<text x="155.2" y="40.2">EXTERNAL_I2C</text>
<text x="236.3" y="40.2">USR_LEDs</text>
<text x="173.4" y="118.7">SPI Flash 16Mbit</text>
<text x="53.1" y="126.5">USR_Buzzer</text>
</g>
<g font-size="2.4">
<text x="180.8" y="135.1">1</text>
<text x="180.8" y="137.7">2</text>
<text x="211.9" y="137.7">7</text>
<text x="211.9" y="135.1">8</text>
<text x="180.8" y="140.3">3</text>
<text x="180.8" y="143">4</text>
<text x="211.9" y="143">5</text>
<text x="211.9" y="140.3">6</text>
</g>
<g font-size="2.4" fill="#00c">
<text x="185.3" y="136.7">SI</text>
<text x="205.4" y="136.7">SO</text>
<text x="185.3" y="139.4">SCK</text>
<text x="185.3" y="142">RESET</text>
<text x="203.5" y="139.4">GND</text>
<text x="203.8" y="142">VCC</text>
<text x="185.3" y="144.6">CS</text>
<text x="204.9" y="144.6">WP</text>
</g>
<g font-size="2.3" fill="#f00">
<text x="27" y="43.6">+3.3VSB</text>
<text x="111.2" y="47.5">PA9</text>
<text x="144.7" y="48.9">+3.3VSB</text>
<text x="231.8" y="48.3">ST_USR</text>
<text x="250.1" y="48.3">ST_State</text>
<text x="111.2" y="60.6">PA10</text>
<text x="111.2" y="73.7">PB0</text>
<text x="125.3" y="83.9">ST_I2C1_SCL</text>
<text x="111.2" y="86.8">PB1</text>
<text x="213.2" y="84.2">I2C1_CLK</text>
<text x="125.3" y="91.8">ST_I2C1_SDA</text>
<text x="213.2" y="92">I2C1_SDA</text>
<text x="111.2" y="99.9">PB2</text>
<text x="238.8" y="119.5">+3.3VSB</text>
<text x="251.9" y="119.5">+3.3VSB</text>
<text x="89.7" y="124.7">+5VSB</text>
<text x="127.9" y="128.4">SPI2_MISO</text>
<text x="127.9" y="136.2">SPI2_MOSI</text>
<text x="127.9" y="138.9">SPI2_SCK</text>
<text x="127.9" y="141.5">FlashRST_N</text>
<text x="127.9" y="144.1">SPI2_CS_N</text>
<text x="44.2" y="165">PA8</text>
</g>
<g font-size="2.3">
<text x="32.2" y="54.1">R133</text>
<text x="47.9" y="54.1">10k</text>
<text x="76.7" y="54.1">SB1</text>
<text x="87.1" y="54.1">C56</text>
<text x="97.6" y="54.1">100n</text>
<text x="152.5" y="59.3">R131</text>
<text x="163" y="59.3">R127</text>
<text x="194.4" y="59.3">VD32</text>
<text x="238.8" y="61.9">R106</text>
<text x="257.2" y="61.9">R105</text>
<text x="32.2" y="67.2">R167</text>
<text x="47.9" y="67.2">10k</text>
<text x="76.7" y="67.2">SB5</text>
<text x="87.1" y="67.2">C70</text>
<text x="97.6" y="67.2">100n</text>
<text x="194.4" y="67.2">VD33</text>
<text x="152.5" y="72.4">4.7k</text>
<text x="163" y="72.4">4.7k</text>
<text x="238.8" y="75">330</text>
<text x="257.2" y="75">330</text>
<text x="32.2" y="80.3">R153</text>
<text x="47.9" y="80.3">10k</text>
<text x="76.7" y="80.3">SB2</text>
<text x="87.1" y="80.3">C59</text>
<text x="97.6" y="80.3">100n</text>
<text x="163" y="82.9">R129</text>
<text x="181.3" y="82.9">0</text>
<text x="241.5" y="85.5">HL7</text>
<text x="259.8" y="85.5">HL6</text>
<text x="32.2" y="93.3">R155</text>
<text x="47.9" y="93.3">10k</text>
<text x="76.7" y="93.3">SB4</text>
<text x="87.1" y="93.3">C61</text>
<text x="97.6" y="93.3">100n</text>
<text x="163" y="90.7">R126</text>
<text x="181.3" y="90.7">0</text>
<text x="32.2" y="106.4">R154</text>
<text x="47.9" y="106.4">10k</text>
<text x="76.7" y="106.4">SB3</text>
<text x="87.1" y="106.4">C60</text>
<text x="97.6" y="106.4">100n</text>
<text x="152.5" y="127.3">R163</text>
<text x="168.2" y="127.3">10</text>
<text x="183.9" y="130">DD6</text>
<text x="246.7" y="127.3">C69</text>
<text x="97.6" y="135.2">HA1</text>
<text x="152.5" y="135.2">R138</text>
<text x="152.5" y="137.8">R137</text>
<text x="168.2" y="135.2">10</text>
<text x="168.2" y="137.8">10</text>
<text x="246.7" y="135.2">100n</text>
<text x="152.5" y="143">R135</text>
<text x="168.2" y="143">10</text>
<text x="217.9" y="143">R162</text>
<text x="233.6" y="143">10k</text>
<text x="95" y="150.9">HCS0905H</text>
<text x="183.9" y="150.9">AT45DB161E-SSHD-B</text>
<text x="84.5" y="158.7">VT4</text>
<text x="58.3" y="164">R168</text>
<text x="74" y="164">1.3k</text>
<text x="176.1" y="171.8">Design Engineer</text>
<text x="176.1" y="177">Title</text>
<text x="186.5" y="179.7">HS Devices Development Board</text>
<text x="199.6" y="174.2">Milan Pavlovic</text>
<text x="176.1" y="184.9">Size</text>
<text x="186.5" y="184.9">Document Number</text>
<text x="262.4" y="184.9">Rev</text>
<text x="178.7" y="187.5">A</text>
<text x="186.5" y="187.5">1</text>
<text x="265" y="187.5">A</text>
<text x="176.1" y="192.7">Date:</text>
<text x="189.7" y="192.7">Friday, March 07, 2025</text>
<text x="228.4" y="192.7">Sheet</text>
<text x="241.5" y="192.7">11</text>
<text x="249.3" y="192.7">of</text>
<text x="257.2" y="192.7">20</text>
</g>
<g font-size="1.9">
<text x="46.6" y="9.4">5</text>
<text x="96.3" y="9.4">4</text>
<text x="146" y="9.4">3</text>
<text x="195.7" y="9.4">2</text>
<text x="245.4" y="9.4">1</text>
<text x="19.8" y="34.6">D</text>
<text x="270.9" y="34.6">D</text>
<text x="19.8" y="80.3">C</text>
<text x="270.9" y="80.3">C</text>
<text x="19.8" y="126.2">B</text>
<text x="270.9" y="126.2">B</text>
<text x="19.8" y="171.9">A</text>
<text x="270.9" y="171.9">A</text>
<text x="46.6" y="195.2">5</text>
<text x="96.3" y="195.2">4</text>
<text x="146" y="195.2">3</text>
<text x="195.7" y="195.2">2</text>
<text x="245.4" y="195.2">1</text>
</g>
</svg>
